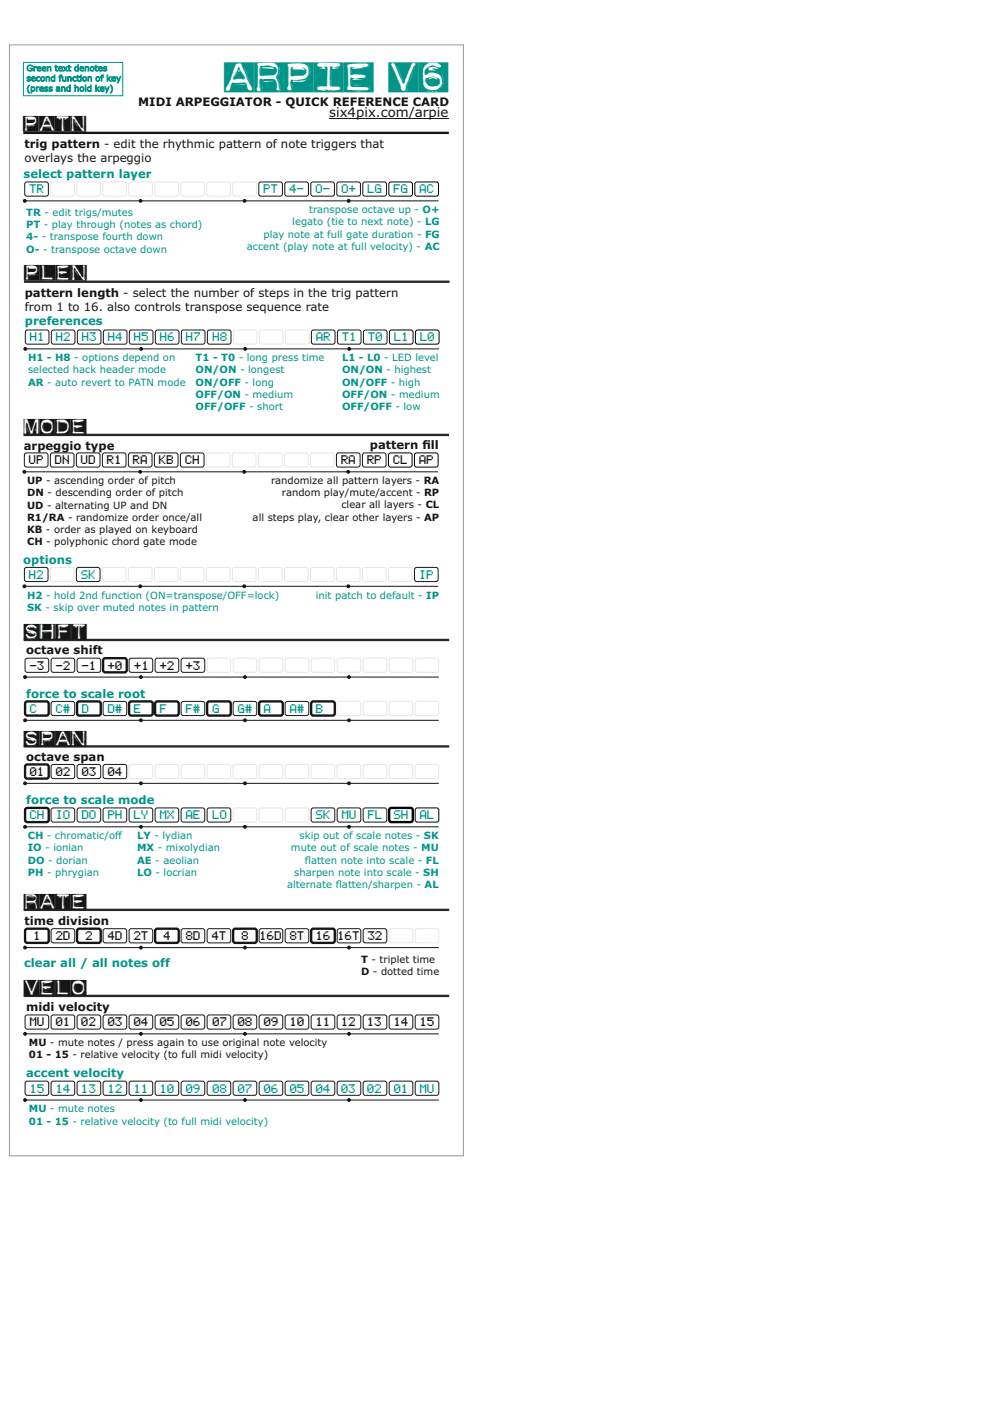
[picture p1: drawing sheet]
<svg xmlns="http://www.w3.org/2000/svg" width="210mm" height="297mm" viewBox="0 0 210 297" stroke-linecap="round" stroke-linejoin="round" font-family="sans-serif">
<g fill="#fff" stroke="#151616" stroke-width=".5">
<path d="M5.4 196.7l.4-.2h4.3l.2 .4-.1 2.3-.4 .3-4.3-.1-.2-.4z" fill-rule="evenodd"/>
<path d="M16.4 196.7l.4-.2h4.3l.2 .4-.1 2.3-.4 .3-4.3-.1-.2-.4z" fill-rule="evenodd"/>
<path d="M32.9 196.7l.4-.2h4.3l.2 .4-.1 2.3-.4 .3-4.3-.1-.2-.4z" fill-rule="evenodd"/>
<path d="M49.4 196.7l.4-.2h4.3l.2 .4-.1 2.3-.4 .3-4.3-.1-.2-.4z" fill-rule="evenodd"/>
<path d="M65.9 196.7l.4-.2h4.3l.2 .4-.1 2.3-.4 .3-4.3-.1-.2-.4z" fill-rule="evenodd"/>
</g>
<g fill="#fff" stroke="#151616" stroke-width=".21">
<path d="M10.9 196.7l.4-.2h4.3l.2 .4-.1 2.3-.4 .3-4.3-.1-.2-.4z" fill-rule="evenodd"/>
<path d="M21.9 196.7l.4-.2h4.3l.2 .4-.1 2.3-.4 .3-4.3-.1-.2-.4z" fill-rule="evenodd"/>
<path d="M27.4 196.7l.4-.2h4.3l.2 .4-.1 2.3-.4 .3-4.3-.1-.2-.4z" fill-rule="evenodd"/>
<path d="M38.4 196.7l.4-.2h4.3l.2 .4-.1 2.3-.4 .3-4.3-.1-.2-.4z" fill-rule="evenodd"/>
<path d="M43.9 196.7l.4-.2h4.3l.2 .4-.1 2.3-.4 .3-4.3-.1-.2-.4z" fill-rule="evenodd"/>
<path d="M54.9 196.7l.4-.2h4.3l.2 .4-.1 2.3-.4 .3-4.3-.1-.2-.4z" fill-rule="evenodd"/>
<path d="M60.4 196.7l.4-.2h4.3l.2 .4-.1 2.3-.4 .3-4.3-.1-.2-.4z" fill-rule="evenodd"/>
<path d="M71.4 196.7l.4-.2h4.3l.2 .4-.1 2.3-.4 .3-4.3-.1-.2-.4z" fill-rule="evenodd"/>
<path d="M76.9 196.7l.4-.2h4.3l.2 .4-.1 2.3-.4 .3-4.3-.1-.2-.4z" fill-rule="evenodd"/>
</g>
<g fill="#fff" stroke="#e6e6e6" stroke-width=".21">
<path d="M82.4 196.7l.4-.2h4.3l.2 .4-.1 2.3-.4 .3-4.3-.1-.2-.4z" fill-rule="evenodd"/>
<path d="M87.9 196.7l.4-.2h4.3l.2 .4-.1 2.3-.4 .3-4.3-.1-.2-.4z" fill-rule="evenodd"/>
</g>
<path d="M5.3 200.5h87.5" fill="none" stroke="#151616" stroke-width=".21"/>
<g fill="#151616" stroke="#151616" stroke-width=".21">
<circle cx="5.3" cy="200.5" r=".3"/>
<circle cx="29.8" cy="200.5" r=".3"/>
<circle cx="51.8" cy="200.5" r=".3"/>
<circle cx="73.8" cy="200.5" r=".3"/>
</g>
<path d="M5.5 171h4.6l.2 .4-.1 2.3-.4 .2-4.3-.1-.2-.4v-2z" fill-rule="evenodd" fill="#fff" stroke="#151616" stroke-width=".5"/>
<g fill="#fff" stroke="#151616" stroke-width=".21">
<path d="M11 171h4.6l.2 .4-.1 2.3-.4 .2-4.3-.1-.2-.4v-2z" fill-rule="evenodd"/>
<path d="M16.4 171.1l.4-.2 4.3 .1 .2 .4-.1 2.3-.4 .2-4.3-.1-.2-.4z" fill-rule="evenodd"/>
<path d="M22 171h4.6l.2 .4-.1 2.3-.4 .2-4.3-.1-.2-.4v-2z" fill-rule="evenodd"/>
<path d="M27.4 171.1l.4-.2 4.3 .1 .2 .4-.1 2.3-.4 .2-4.3-.1-.2-.4z" fill-rule="evenodd"/>
<path d="M33 171h4.6l.2 .4-.1 2.3-.4 .2-4.3-.1-.2-.4v-2z" fill-rule="evenodd"/>
<path d="M38.4 171.1l.4-.2 4.3 .1 .2 .4-.1 2.3-.4 .2-4.3-.1-.2-.4z" fill-rule="evenodd"/>
<path d="M44 171h4.6l.2 .4-.1 2.3-.4 .2-4.3-.1-.2-.4v-2z" fill-rule="evenodd"/>
<path d="M66 171h4.6l.2 .4-.1 2.3-.4 .2-4.3-.1-.2-.4v-2z" fill-rule="evenodd"/>
<path d="M71.5 171h4.6l.2 .4-.1 2.3-.4 .2-4.3-.1-.2-.4v-2z" fill-rule="evenodd"/>
<path d="M77 171h4.6l.2 .4-.1 2.3-.4 .2-4.3-.1-.2-.4v-2z" fill-rule="evenodd"/>
</g>
<g fill="#fff" stroke="#e6e6e6" stroke-width=".21">
<path d="M49.5 171h4.6l.2 .4-.1 2.3-.4 .2-4.3-.1-.2-.4v-2z" fill-rule="evenodd"/>
<path d="M55 171h4.6l.2 .4-.1 2.3-.4 .2-4.3-.1-.2-.4v-2z" fill-rule="evenodd"/>
<path d="M60.5 171h4.6l.2 .4-.1 2.3-.4 .2-4.3-.1-.2-.4v-2z" fill-rule="evenodd"/>
</g>
<path d="M82.5 171h4.6l.2 .4-.1 2.3-.4 .2-4.3-.1-.2-.4v-2z" fill-rule="evenodd" fill="#fff" stroke="#000" stroke-width=".5"/>
<path d="M88 171h4.6l.2 .4-.1 2.3-.4 .2-4.3-.1-.2-.4v-2z" fill-rule="evenodd" fill="#fff" stroke="#000" stroke-width=".21"/>
<path d="M5.3 174.9h87.5" fill="none" stroke="#151616" stroke-width=".21"/>
<g fill="#151616" stroke="#151616" stroke-width=".21">
<circle cx="5.3" cy="174.9" r=".3"/>
<circle cx="29.8" cy="174.9" r=".3"/>
<circle cx="51.8" cy="174.9" r=".3"/>
<circle cx="73.8" cy="174.9" r=".3"/>
</g>
<path d="M5.5 161.8h4.6l.2 .4-.1 2.3-.4 .2-4.3-.1-.2-.4v-2z" fill-rule="evenodd" fill="#fff" stroke="#151616" stroke-width=".5"/>
<g fill="#fff" stroke="#151616" stroke-width=".21">
<path d="M11 161.8h4.6l.2 .4-.1 2.3-.4 .2-4.3-.1-.2-.4v-2z" fill-rule="evenodd"/>
<path d="M16.5 161.8h4.6l.2 .4-.1 2.3-.4 .2-4.3-.1-.2-.4v-2z" fill-rule="evenodd"/>
<path d="M22 161.8h4.6l.2 .4-.1 2.3-.4 .2-4.3-.1-.2-.4v-2z" fill-rule="evenodd"/>
</g>
<g fill="#fff" stroke="#e6e6e6" stroke-width=".21">
<path d="M27.5 161.8h4.6l.2 .4-.1 2.3-.4 .2-4.3-.1-.2-.4v-2z" fill-rule="evenodd"/>
<path d="M33 161.8h4.6l.2 .4-.1 2.3-.4 .2-4.3-.1-.2-.4v-2z" fill-rule="evenodd"/>
<path d="M38.4 161.9l.4-.2 4.3 .1 .2 .4-.1 2.3-.4 .2-4.3-.1-.2-.4z" fill-rule="evenodd"/>
<path d="M43.9 161.9l.4-.2 4.3 .1 .2 .4-.1 2.3-.4 .2-4.3-.1-.2-.4z" fill-rule="evenodd"/>
<path d="M49.5 161.8h4.6l.2 .4-.1 2.3-.4 .2-4.3-.1-.2-.4v-2z" fill-rule="evenodd"/>
<path d="M55 161.8h4.6l.2 .4-.1 2.3-.4 .2-4.3-.1-.2-.4v-2z" fill-rule="evenodd"/>
<path d="M60.5 161.8h4.6l.2 .4-.1 2.3-.4 .2-4.3-.1-.2-.4v-2z" fill-rule="evenodd"/>
<path d="M66 161.8h4.6l.2 .4-.1 2.3-.4 .2-4.3-.1-.2-.4v-2z" fill-rule="evenodd"/>
<path d="M71.5 161.8h4.6l.2 .4-.1 2.3-.4 .2-4.3-.1-.2-.4v-2z" fill-rule="evenodd"/>
<path d="M77 161.8h4.6l.2 .4-.1 2.3-.4 .2-4.3-.1-.2-.4v-2z" fill-rule="evenodd"/>
<path d="M82.4 161.9l.4-.2 4.3 .1 .2 .4-.1 2.3-.4 .2-4.3-.1-.2-.4z" fill-rule="evenodd"/>
<path d="M87.9 161.9l.4-.2 4.3 .1 .2 .4-.1 2.3-.4 .2-4.3-.1-.2-.4z" fill-rule="evenodd"/>
</g>
<path d="M5.3 165.7h87.5" fill="none" stroke="#151616" stroke-width=".21"/>
<g fill="#151616" stroke="#151616" stroke-width=".21">
<circle cx="5.3" cy="165.7" r=".3"/>
<circle cx="29.8" cy="165.7" r=".3"/>
<circle cx="51.8" cy="165.7" r=".3"/>
<circle cx="73.8" cy="165.7" r=".3"/>
</g>
<g fill="#fff" stroke="#151616" stroke-width=".5">
<path d="M5.5 148.4h4.6l.2 .4-.1 2.3-.4 .3-4.3-.1-.2-.4v-2.1z" fill-rule="evenodd"/>
<path d="M16.4 148.6l.4-.2h4.3l.2 .4-.1 2.3-.4 .3-4.3-.1-.2-.4z" fill-rule="evenodd"/>
<path d="M27.4 148.6l.4-.2h4.3l.2 .4-.1 2.3-.4 .3-4.3-.1-.2-.4z" fill-rule="evenodd"/>
<path d="M33 148.4h4.6l.2 .4-.1 2.3-.4 .3-4.3-.1-.2-.4v-2.1z" fill-rule="evenodd"/>
<path d="M44 148.4h4.6l.2 .4-.1 2.3-.4 .3-4.3-.1-.2-.4v-2.1z" fill-rule="evenodd"/>
<path d="M55 148.4h4.6l.2 .4-.1 2.3-.4 .3-4.3-.1-.2-.4v-2.1z" fill-rule="evenodd"/>
<path d="M66 148.4h4.6l.2 .4-.1 2.3-.4 .3-4.3-.1-.2-.4v-2.1z" fill-rule="evenodd"/>
</g>
<g fill="#fff" stroke="#151616" stroke-width=".21">
<path d="M11 148.4h4.6l.2 .4-.1 2.3-.4 .3-4.3-.1-.2-.4v-2.1z" fill-rule="evenodd"/>
<path d="M22 148.4h4.6l.2 .4-.1 2.3-.4 .3-4.3-.1-.2-.4v-2.1z" fill-rule="evenodd"/>
<path d="M38.4 148.6l.4-.2h4.3l.2 .4-.1 2.3-.4 .3-4.3-.1-.2-.4z" fill-rule="evenodd"/>
<path d="M49.5 148.4h4.6l.2 .4-.1 2.3-.4 .3-4.3-.1-.2-.4v-2.1z" fill-rule="evenodd"/>
<path d="M60.5 148.4h4.6l.2 .4-.1 2.3-.4 .3-4.3-.1-.2-.4v-2.1z" fill-rule="evenodd"/>
</g>
<g fill="#fff" stroke="#e6e6e6" stroke-width=".21">
<path d="M71.5 148.4h4.6l.2 .4-.1 2.3-.4 .3-4.3-.1-.2-.4v-2.1z" fill-rule="evenodd"/>
<path d="M77 148.4h4.6l.2 .4-.1 2.3-.4 .3-4.3-.1-.2-.4v-2.1z" fill-rule="evenodd"/>
<path d="M82.5 148.4h4.6l.2 .4-.1 2.3-.4 .3-4.3-.1-.2-.4v-2.1z" fill-rule="evenodd"/>
<path d="M88 148.4h4.6l.2 .4-.1 2.3-.4 .3-4.3-.1-.2-.4v-2.1z" fill-rule="evenodd"/>
</g>
<path d="M5.3 152.4h87.5" fill="none" stroke="#151616" stroke-width=".21"/>
<g fill="#151616" stroke="#151616" stroke-width=".21">
<circle cx="5.3" cy="152.4" r=".3"/>
<circle cx="29.8" cy="152.4" r=".3"/>
<circle cx="51.8" cy="152.4" r=".3"/>
<circle cx="73.8" cy="152.4" r=".3"/>
</g>
<g fill="#fff" stroke="#151616" stroke-width=".21">
<path d="M5.5 139.3h4.6l.2 .4-.1 2.3-.4 .2h-4.3l-.2-.4v-2.1z" fill-rule="evenodd"/>
<path d="M11 139.3h4.6l.2 .4-.1 2.3-.4 .2h-4.3l-.2-.4v-2.1z" fill-rule="evenodd"/>
<path d="M16.5 139.3h4.6l.2 .4-.1 2.3-.4 .2h-4.3l-.2-.4v-2.1z" fill-rule="evenodd"/>
<path d="M27.5 139.3h4.6l.2 .4-.1 2.3-.4 .2h-4.3l-.2-.4v-2.1z" fill-rule="evenodd"/>
<path d="M33 139.3h4.6l.2 .4-.1 2.3-.4 .2h-4.3l-.2-.4v-2.1z" fill-rule="evenodd"/>
<path d="M38.5 139.3h4.6l.2 .4-.1 2.3-.4 .2h-4.3l-.2-.4v-2.1z" fill-rule="evenodd"/>
</g>
<path d="M22 139.3h4.6l.2 .4-.1 2.3-.4 .2h-4.3l-.2-.4v-2.1z" fill-rule="evenodd" fill="#fff" stroke="#151616" stroke-width=".5"/>
<g fill="#fff" stroke="#e6e6e6" stroke-width=".21">
<path d="M44 139.3h4.6l.2 .4-.1 2.3-.4 .2h-4.3l-.2-.4v-2.1z" fill-rule="evenodd"/>
<path d="M49.5 139.3h4.6l.2 .4-.1 2.3-.4 .2h-4.3l-.2-.4v-2.1z" fill-rule="evenodd"/>
<path d="M55 139.3h4.6l.2 .4-.1 2.3-.4 .2h-4.3l-.2-.4v-2.1z" fill-rule="evenodd"/>
<path d="M60.5 139.3h4.6l.2 .4-.1 2.3-.4 .2h-4.3l-.2-.4v-2.1z" fill-rule="evenodd"/>
<path d="M66 139.3h4.6l.2 .4-.1 2.3-.4 .2h-4.3l-.2-.4v-2.1z" fill-rule="evenodd"/>
<path d="M71.5 139.3h4.6l.2 .4-.1 2.3-.4 .2h-4.3l-.2-.4v-2.1z" fill-rule="evenodd"/>
<path d="M77 139.3h4.6l.2 .4-.1 2.3-.4 .2h-4.3l-.2-.4v-2.1z" fill-rule="evenodd"/>
<path d="M82.5 139.3h4.6l.2 .4-.1 2.3-.4 .2h-4.3l-.2-.4v-2.1z" fill-rule="evenodd"/>
<path d="M88 139.3h4.6l.2 .4-.1 2.3-.4 .2h-4.3l-.2-.4v-2.1z" fill-rule="evenodd"/>
</g>
<path d="M5.3 143.2h87.5" fill="none" stroke="#151616" stroke-width=".21"/>
<g fill="#151616" stroke="#151616" stroke-width=".21">
<circle cx="5.3" cy="143.2" r=".3"/>
<circle cx="29.8" cy="143.2" r=".3"/>
<circle cx="51.8" cy="143.2" r=".3"/>
<circle cx="73.8" cy="143.2" r=".3"/>
</g>
<g fill="#fff" stroke="#151616" stroke-width=".21">
<path d="M5.4 214.9l.4-.2 4.3 .1 .2 .4-.1 2.3-.4 .2-4.3-.1-.2-.4z" fill-rule="evenodd"/>
<path d="M10.9 214.9l.4-.2 4.3 .1 .2 .4-.1 2.3-.4 .2-4.3-.1-.2-.4z" fill-rule="evenodd"/>
<path d="M16.4 214.9l.4-.2 4.3 .1 .2 .4-.1 2.3-.4 .2-4.3-.1-.2-.4z" fill-rule="evenodd"/>
<path d="M21.9 214.9l.4-.2 4.3 .1 .2 .4-.1 2.3-.4 .2-4.3-.1-.2-.4z" fill-rule="evenodd"/>
<path d="M27.4 214.9l.4-.2 4.3 .1 .2 .4-.1 2.3-.4 .2-4.3-.1-.2-.4z" fill-rule="evenodd"/>
<path d="M32.9 214.9l.4-.2 4.3 .1 .2 .4-.1 2.3-.4 .2-4.3-.1-.2-.4z" fill-rule="evenodd"/>
<path d="M38.4 214.9l.4-.2 4.3 .1 .2 .4-.1 2.3-.4 .2-4.3-.1-.2-.4z" fill-rule="evenodd"/>
<path d="M43.9 214.9l.4-.2 4.3 .1 .2 .4-.1 2.3-.4 .2-4.3-.1-.2-.4z" fill-rule="evenodd"/>
<path d="M49.5 214.8h4.6l.2 .4-.1 2.3-.4 .2-4.3-.1-.2-.4v-2z" fill-rule="evenodd"/>
<path d="M55 214.8h4.6l.2 .4-.1 2.3-.4 .2-4.3-.1-.2-.4v-2z" fill-rule="evenodd"/>
<path d="M60.4 214.9l.4-.2 4.3 .1 .2 .4-.1 2.3-.4 .2-4.3-.1-.2-.4z" fill-rule="evenodd"/>
<path d="M65.9 214.9l.4-.2 4.3 .1 .2 .4-.1 2.3-.4 .2-4.3-.1-.2-.4z" fill-rule="evenodd"/>
<path d="M71.4 214.9l.4-.2 4.3 .1 .2 .4-.1 2.3-.4 .2-4.3-.1-.2-.4z" fill-rule="evenodd"/>
<path d="M77 214.8h4.6l.2 .4-.1 2.3-.4 .2-4.3-.1-.2-.4v-2z" fill-rule="evenodd"/>
<path d="M82.4 214.9l.4-.2 4.3 .1 .2 .4-.1 2.3-.4 .2-4.3-.1-.2-.4z" fill-rule="evenodd"/>
<path d="M87.9 214.9l.4-.2 4.3 .1 .2 .4-.1 2.3-.4 .2-4.3-.1-.2-.4z" fill-rule="evenodd"/>
</g>
<path d="M5.3 218.7h87.5" fill="none" stroke="#151616" stroke-width=".21"/>
<g fill="#151616" stroke="#151616" stroke-width=".21">
<circle cx="5.3" cy="218.7" r=".3"/>
<circle cx="29.8" cy="218.7" r=".3"/>
<circle cx="51.8" cy="218.7" r=".3"/>
<circle cx="73.8" cy="218.7" r=".3"/>
</g>
<g fill="#fff" stroke="#151616" stroke-width=".21">
<path d="M5.4 228.9l.4-.2 4.3 .1 .2 .4-.1 2.3-.4 .2-4.3-.1-.2-.4z" fill-rule="evenodd"/>
<path d="M10.9 228.9l.4-.2 4.3 .1 .2 .4-.1 2.3-.4 .2-4.3-.1-.2-.4z" fill-rule="evenodd"/>
<path d="M16.4 228.9l.4-.2 4.3 .1 .2 .4-.1 2.3-.4 .2-4.3-.1-.2-.4z" fill-rule="evenodd"/>
<path d="M21.9 228.9l.4-.2 4.3 .1 .2 .4-.1 2.3-.4 .2-4.3-.1-.2-.4z" fill-rule="evenodd"/>
<path d="M27.4 228.9l.4-.2 4.3 .1 .2 .4-.1 2.3-.4 .2-4.3-.1-.2-.4z" fill-rule="evenodd"/>
<path d="M32.9 228.9l.4-.2 4.3 .1 .2 .4-.1 2.3-.4 .2-4.3-.1-.2-.4z" fill-rule="evenodd"/>
<path d="M38.4 228.9l.4-.2 4.3 .1 .2 .4-.1 2.3-.4 .2-4.3-.1-.2-.4z" fill-rule="evenodd"/>
<path d="M43.9 228.9l.4-.2 4.3 .1 .2 .4-.1 2.3-.4 .2-4.3-.1-.2-.4z" fill-rule="evenodd"/>
<path d="M49.5 228.8h4.6l.2 .4-.1 2.3-.4 .2-4.3-.1-.2-.4v-2z" fill-rule="evenodd"/>
<path d="M55 228.8h4.6l.2 .4-.1 2.3-.4 .2-4.3-.1-.2-.4v-2z" fill-rule="evenodd"/>
<path d="M60.4 228.9l.4-.2 4.3 .1 .2 .4-.1 2.3-.4 .2-4.3-.1-.2-.4z" fill-rule="evenodd"/>
<path d="M66 228.8h4.6l.2 .4-.1 2.3-.4 .2-4.3-.1-.2-.4v-2z" fill-rule="evenodd"/>
<path d="M71.4 228.9l.4-.2 4.3 .1 .2 .4-.1 2.3-.4 .2-4.3-.1-.2-.4z" fill-rule="evenodd"/>
<path d="M77 228.8h4.6l.2 .4-.1 2.3-.4 .2-4.3-.1-.2-.4v-2z" fill-rule="evenodd"/>
<path d="M82.4 228.9l.4-.2 4.3 .1 .2 .4-.1 2.3-.4 .2-4.3-.1-.2-.4z" fill-rule="evenodd"/>
<path d="M87.9 228.9l.4-.2 4.3 .1 .2 .4-.1 2.3-.4 .2-4.3-.1-.2-.4z" fill-rule="evenodd"/>
</g>
<path d="M69.6 25.2h25.3M5.3 232.7h87.5" fill="none" stroke="#151616" stroke-width=".21"/>
<g fill="#151616" stroke="#151616" stroke-width=".21">
<circle cx="5.3" cy="232.7" r=".3"/>
<circle cx="29.8" cy="232.7" r=".3"/>
<circle cx="51.8" cy="232.7" r=".3"/>
<circle cx="73.8" cy="232.7" r=".3"/>
</g>
<path d="M4.9 28.1h90" fill="none" stroke="#151616" stroke-width=".5"/>
<path d="M5.1 59.6h90M5 92h90M5 135.4h90M5 157.9h90M5 192.5h90M5 210.7h90" fill="none" stroke="#282827" stroke-width=".5"/>
<path d="M94.9 25.1v.1z" fill-rule="evenodd" fill="#151616"/>
<path d="M5 13.2h21v7.1h-21z" fill="none" stroke="#009588" stroke-width=".21"/>
<g fill="#fff" stroke="#151616" stroke-width=".21">
<path d="M5.4 70l.4-.2 4.3 .1 .3 .4-.1 2.3-.4 .2-4.3-.1-.2-.4z" fill-rule="evenodd"/>
<path d="M10.9 70l.4-.2 4.3 .1 .3 .4-.1 2.3-.4 .2-4.3-.1-.2-.4z" fill-rule="evenodd"/>
<path d="M16.4 70l.4-.2 4.3 .1 .3 .4-.1 2.3-.4 .2-4.3-.1-.2-.4z" fill-rule="evenodd"/>
<path d="M21.9 70l.4-.2 4.3 .1 .3 .4-.1 2.3-.4 .2-4.3-.1-.2-.4z" fill-rule="evenodd"/>
<path d="M27.4 70l.4-.2 4.3 .1 .3 .4-.1 2.3-.4 .2-4.3-.1-.2-.4z" fill-rule="evenodd"/>
<path d="M32.9 70l.4-.2 4.3 .1 .3 .4-.1 2.3-.4 .2-4.3-.1-.2-.4z" fill-rule="evenodd"/>
<path d="M38.4 70l.4-.2 4.3 .1 .3 .4-.1 2.3-.4 .2-4.3-.1-.2-.4z" fill-rule="evenodd"/>
<path d="M43.9 70l.4-.2 4.3 .1 .3 .4-.1 2.3-.4 .2-4.3-.1-.2-.4z" fill-rule="evenodd"/>
<path d="M65.9 70l.4-.2 4.3 .1 .3 .4-.1 2.3-.4 .2-4.3-.1-.2-.4z" fill-rule="evenodd"/>
<path d="M71.4 70l.4-.2 4.3 .1 .3 .4-.1 2.3-.4 .2-4.3-.1-.2-.4z" fill-rule="evenodd"/>
<path d="M76.9 70l.4-.2 4.3 .1 .3 .4-.1 2.3-.4 .2-4.3-.1-.2-.4z" fill-rule="evenodd"/>
</g>
<g fill="#fff" stroke="#e6e6e6" stroke-width=".21">
<path d="M49.4 70l.4-.2 4.3 .1 .3 .4-.1 2.3-.4 .2-4.3-.1-.2-.4z" fill-rule="evenodd"/>
<path d="M54.9 70l.4-.2 4.3 .1 .3 .4-.1 2.3-.4 .2-4.3-.1-.2-.4z" fill-rule="evenodd"/>
<path d="M60.4 70l.4-.2 4.3 .1 .3 .4-.1 2.3-.4 .2-4.3-.1-.2-.4z" fill-rule="evenodd"/>
</g>
<g fill="#fff" stroke="#000" stroke-width=".21">
<path d="M82.4 70l.4-.2 4.3 .1 .3 .4-.1 2.3-.4 .2-4.3-.1-.2-.4z" fill-rule="evenodd"/>
<path d="M87.9 70l.4-.2 4.3 .1 .3 .4-.1 2.3-.4 .2-4.3-.1-.2-.4z" fill-rule="evenodd"/>
</g>
<path d="M5.4 73.8h87.5" fill="none" stroke="#151616" stroke-width=".21"/>
<g fill="#151616" stroke="#151616" stroke-width=".21">
<circle cx="5.4" cy="73.8" r=".3"/>
<circle cx="29.9" cy="73.8" r=".3"/>
<circle cx="51.9" cy="73.8" r=".3"/>
<circle cx="73.9" cy="73.8" r=".3"/>
</g>
<g fill="#fff" stroke="#151616" stroke-width=".21">
<path d="M38.4 95.9h4.5l.3 .4-.1 2.3-.4 .2-4.3-.1-.2-.4v-2z" fill-rule="evenodd"/>
<path d="M5.4 95.9h4.5l.3 .4-.1 2.3-.4 .2-4.3-.1-.2-.4v-2z" fill-rule="evenodd"/>
<path d="M10.9 95.9h4.5l.3 .4-.1 2.3-.4 .2-4.3-.1-.2-.4v-2z" fill-rule="evenodd"/>
<path d="M16.4 95.9h4.5l.3 .4-.1 2.3-.4 .2-4.3-.1-.2-.4v-2z" fill-rule="evenodd"/>
<path d="M21.9 95.9h4.5l.3 .4-.1 2.3-.4 .2-4.3-.1-.2-.4v-2z" fill-rule="evenodd"/>
<path d="M27.4 95.9h4.5l.3 .4-.1 2.3-.4 .2-4.3-.1-.2-.4v-2z" fill-rule="evenodd"/>
<path d="M32.9 95.9h4.5l.3 .4-.1 2.3-.4 .2-4.3-.1-.2-.4v-2z" fill-rule="evenodd"/>
<path d="M71.4 95.9h4.5l.3 .4-.1 2.3-.4 .2-4.3-.1-.2-.4v-2z" fill-rule="evenodd"/>
<path d="M76.9 95.9h4.5l.3 .4-.1 2.3-.4 .2-4.3-.1-.2-.4v-2z" fill-rule="evenodd"/>
</g>
<g fill="#fff" stroke="#e6e6e6" stroke-width=".21">
<path d="M43.9 95.9h4.5l.3 .4-.1 2.3-.4 .2-4.3-.1-.2-.4v-2z" fill-rule="evenodd"/>
<path d="M49.4 95.9h4.5l.3 .4-.1 2.3-.4 .2-4.3-.1-.2-.4v-2z" fill-rule="evenodd"/>
<path d="M54.9 95.9h4.5l.3 .4-.1 2.3-.4 .2-4.3-.1-.2-.4v-2z" fill-rule="evenodd"/>
<path d="M60.4 95.9h4.5l.3 .4-.1 2.3-.4 .2-4.3-.1-.2-.4v-2z" fill-rule="evenodd"/>
<path d="M65.9 95.9h4.5l.3 .4-.1 2.3-.4 .2-4.3-.1-.2-.4v-2z" fill-rule="evenodd"/>
</g>
<g fill="#fff" stroke="#000" stroke-width=".21">
<path d="M82.4 95.9h4.5l.3 .4-.1 2.3-.4 .2-4.3-.1-.2-.4v-2z" fill-rule="evenodd"/>
<path d="M87.7 96l.4-.2 4.3 .1 .3 .4-.1 2.3-.4 .2-4.3-.1-.2-.4z" fill-rule="evenodd"/>
</g>
<path d="M5.2 99.8h87.5" fill="none" stroke="#151616" stroke-width=".21"/>
<g fill="#151616" stroke="#151616" stroke-width=".21">
<circle cx="5.2" cy="99.8" r=".3"/>
<circle cx="29.7" cy="99.8" r=".3"/>
<circle cx="51.7" cy="99.8" r=".3"/>
<circle cx="73.7" cy="99.8" r=".3"/>
</g>
<g fill="#fff" stroke="#151616" stroke-width=".21">
<path d="M5.5 38.6h4.5l.2 .4v2.3l-.4 .2-4.3-.1-.3-.4v-2z" fill-rule="evenodd"/>
<path d="M55 38.6h4.5l.2 .4v2.3l-.4 .2-4.3-.1-.3-.4v-2z" fill-rule="evenodd"/>
<path d="M60.5 38.6h4.5l.2 .4v2.3l-.4 .2-4.3-.1-.3-.4v-2z" fill-rule="evenodd"/>
<path d="M66 38.6h4.5l.2 .4v2.3l-.4 .2-4.3-.1-.3-.4v-2z" fill-rule="evenodd"/>
<path d="M71.5 38.6h4.5l.2 .4v2.3l-.4 .2-4.3-.1-.3-.4v-2z" fill-rule="evenodd"/>
<path d="M77 38.6h4.5l.2 .4v2.3l-.4 .2-4.3-.1-.3-.4v-2z" fill-rule="evenodd"/>
</g>
<g fill="#fff" stroke="#e6e6e6" stroke-width=".21">
<path d="M11 38.6h4.5l.2 .4v2.3l-.4 .2-4.3-.1-.3-.4v-2z" fill-rule="evenodd"/>
<path d="M16.5 38.6h4.5l.2 .4v2.3l-.4 .2-4.3-.1-.3-.4v-2z" fill-rule="evenodd"/>
<path d="M22 38.6h4.5l.2 .4v2.3l-.4 .2-4.3-.1-.3-.4v-2z" fill-rule="evenodd"/>
<path d="M27.5 38.6h4.5l.2 .4v2.3l-.4 .2-4.3-.1-.3-.4v-2z" fill-rule="evenodd"/>
<path d="M33 38.6h4.5l.2 .4v2.3l-.4 .2-4.3-.1-.3-.4v-2z" fill-rule="evenodd"/>
<path d="M38.5 38.6h4.5l.2 .4v2.3l-.4 .2-4.3-.1-.3-.4v-2z" fill-rule="evenodd"/>
<path d="M44 38.6h4.5l.2 .4v2.3l-.4 .2-4.3-.1-.3-.4v-2z" fill-rule="evenodd"/>
<path d="M49.5 38.6h4.5l.2 .4v2.3l-.4 .2-4.3-.1-.3-.4v-2z" fill-rule="evenodd"/>
</g>
<g fill="#fff" stroke="#000" stroke-width=".21">
<path d="M82.5 38.6h4.5l.2 .4v2.3l-.4 .2-4.3-.1-.3-.4v-2z" fill-rule="evenodd"/>
<path d="M88 38.6h4.5l.2 .4v2.3l-.4 .2-4.3-.1-.3-.4v-2z" fill-rule="evenodd"/>
</g>
<path d="M5.2 42.5h87.5" fill="none" stroke="#151616" stroke-width=".21"/>
<g fill="#151616" stroke="#151616" stroke-width=".21">
<circle cx="5.2" cy="42.5" r=".3"/>
<circle cx="29.7" cy="42.5" r=".3"/>
<circle cx="51.7" cy="42.5" r=".3"/>
<circle cx="73.7" cy="42.5" r=".3"/>
</g>
<g fill="#fff" stroke="#151616" stroke-width=".21">
<path d="M5.2 120.3l.4-.3 4.3 .1 .3 .4-.1 2.3-.4 .2h-4.3l-.2-.4z" fill-rule="evenodd"/>
<path d="M16.2 120.3l.4-.3 4.3 .1 .3 .4-.1 2.3-.4 .2h-4.3l-.2-.4z" fill-rule="evenodd"/>
<path d="M87.7 120.3l.4-.3 4.3 .1 .3 .4-.1 2.3-.4 .2h-4.3l-.2-.4z" fill-rule="evenodd"/>
</g>
<g fill="#fff" stroke="#e6e6e6" stroke-width=".21">
<path d="M10.9 120.1h4.5l.3 .4-.1 2.3-.4 .2h-4.3l-.2-.4v-2.1z" fill-rule="evenodd"/>
<path d="M21.9 120.1h4.5l.3 .4-.1 2.3-.4 .2h-4.3l-.2-.4v-2.1z" fill-rule="evenodd"/>
<path d="M27.2 120.3l.4-.3 4.3 .1 .3 .4-.1 2.3-.4 .2h-4.3l-.2-.4z" fill-rule="evenodd"/>
<path d="M32.9 120.1h4.5l.3 .4-.1 2.3-.4 .2h-4.3l-.2-.4v-2.1z" fill-rule="evenodd"/>
<path d="M38.2 120.3l.4-.3 4.3 .1 .3 .4-.1 2.3-.4 .2h-4.3l-.2-.4z" fill-rule="evenodd"/>
<path d="M43.7 120.3l.4-.3 4.3 .1 .3 .4-.1 2.3-.4 .2h-4.3l-.2-.4z" fill-rule="evenodd"/>
<path d="M49.2 120.3l.4-.3 4.3 .1 .3 .4-.1 2.3-.4 .2h-4.3l-.2-.4z" fill-rule="evenodd"/>
<path d="M54.7 120.3l.4-.3 4.3 .1 .3 .4-.1 2.3-.4 .2h-4.3l-.2-.4z" fill-rule="evenodd"/>
<path d="M60.2 120.3l.4-.3 4.3 .1 .3 .4-.1 2.3-.4 .2h-4.3l-.2-.4z" fill-rule="evenodd"/>
<path d="M65.7 120.3l.4-.3 4.3 .1 .3 .4-.1 2.3-.4 .2h-4.3l-.2-.4z" fill-rule="evenodd"/>
<path d="M71.2 120.3l.4-.3 4.3 .1 .3 .4-.1 2.3-.4 .2h-4.3l-.2-.4z" fill-rule="evenodd"/>
<path d="M76.7 120.3l.4-.3 4.3 .1 .3 .4-.1 2.3-.4 .2h-4.3l-.2-.4z" fill-rule="evenodd"/>
<path d="M82.2 120.3l.4-.3 4.3 .1 .3 .4-.1 2.3-.4 .2h-4.3l-.2-.4z" fill-rule="evenodd"/>
</g>
<path d="M5.2 124h87.5" fill="none" stroke="#151616" stroke-width=".21"/>
<g fill="#151616" stroke="#151616" stroke-width=".21">
<circle cx="5.2" cy="124" r=".3"/>
<circle cx="29.7" cy="124" r=".3"/>
<circle cx="51.7" cy="124" r=".3"/>
<circle cx="73.7" cy="124" r=".3"/>
</g>
<path d="M2 9.5h96v235h-96z" fill="none" stroke="#999" stroke-width=".21"/>
<text font-size="6.7" fill="#009588" x="47.4" y="19.2">Arpie v6</text>
<g font-size="3.5" fill="#151616">
<text x="4.9" y="27.8">patn</text>
<text x="5.1" y="59.3">PLEN</text>
<text x="5" y="91.9">mode</text>
<text x="5" y="135.2">SHFT</text>
<text x="5" y="157.7">span</text>
<text x="5" y="192.3">rate</text>
<text x="5" y="210.5">velo</text>
</g>
<text font-size="2.8" fill="#151616" x="69.6" y="24.8">six4pix.com/arpie</text>
<g font-size="2.5" fill="#151616">
<text x="29.2" y="22.3">MIDI ARPEGGIATOR - QUICK REFERENCE CARD</text>
<text x="5.2" y="34.3">overlays the arpeggio</text>
<text x="5.2" y="31.3">trig pattern - edit the rhythmic pattern of note triggers that</text>
<text x="5.2" y="62.8">pattern length - select the number of steps in the trig pattern</text>
<text x="5.2" y="65.8">from 1 to 16. also controls transpose sequence rate</text>
<text x="5" y="95.1">arpeggio type</text>
<text x="78.2" y="95">pattern f</text>
<text x="89.3" y="95">ill</text>
<text x="5.5" y="138.4">octave shift</text>
<text x="5.5" y="160.9">octave span</text>
<text x="5.2" y="195.8">time division</text>
<text x="5.5" y="213.9">midi velocity</text>
</g>
<g font-size="2.5" fill="#009588">
<text x="5" y="37.7">select pattern layer</text>
<text x="5.3" y="68.8">preferences</text>
<text x="4.9" y="119.2">options</text>
<text x="5.5" y="147.6">force to scale root</text>
<text x="5.5" y="170.1">force to scale mode</text>
<text x="5.1" y="204.6">clear all / all notes off</text>
<text x="5.5" y="227.9">accent velocity</text>
</g>
<g font-size="2.1" fill="#009588">
<text x="6.3" y="40.9">TR</text>
<text x="55.8" y="40.9">PT</text>
<text x="61.3" y="40.9">4-</text>
<text x="66.8" y="40.9">O-</text>
<text x="72.3" y="40.9">O+</text>
<text x="77.8" y="40.9">LG</text>
<text x="83.3" y="40.9">FG</text>
<text x="88.8" y="40.9">AC</text>
<text x="5.6" y="45.7">TR - edit trigs/mutes</text>
<text x="61.8" y="47.7">legato (tie to next note) - LG</text>
<text x="65.4" y="45.1">transpose octave up - O+</text>
<text x="5.6" y="53.4">O- - transpose octave down</text>
<text x="5.6" y="50.8">4- - transpose fourth down</text>
<text x="5.6" y="48.3">PT - play through (notes as chord)</text>
<text x="52.2" y="52.8">accent (play note at full velocity) - AC</text>
<text x="55.7" y="50.2">play note at full gate duration - FG</text>
<text x="5.9" y="76.4">H1 - H8 - options depend on</text>
<text x="6.4" y="72.2">H1</text>
<text x="11.9" y="72.2">H2</text>
<text x="17.4" y="72.2">H3</text>
<text x="22.9" y="72.2">H4</text>
<text x="28.4" y="72.2">H5</text>
<text x="33.9" y="72.2">H6</text>
<text x="39.4" y="72.2">H7</text>
<text x="41.4" y="76.4">T1 - T0 - long press time</text>
<text x="45" y="72.2">H8</text>
<text x="66.9" y="72.2">AR</text>
<text x="72.3" y="76.4">L1 - L0 - LED level</text>
<text x="72.4" y="72.2">T1</text>
<text x="77.9" y="72.2">T0</text>
<text x="83.4" y="72.2">L1</text>
<text x="88.9" y="72.2">L0</text>
<text x="5.9" y="79">selected hack header mode</text>
<text x="5.9" y="81.6">AR - auto revert to PATN mode</text>
<text x="41.4" y="81.6">ON/OFF - long</text>
<text x="41.4" y="79">ON/ON - longest</text>
<text x="72.3" y="79">ON/ON - highest</text>
<text x="72.3" y="81.6">ON/OFF - high</text>
<text x="41.4" y="86.7">OFF/OFF - short</text>
<text x="41.4" y="84.1">OFF/ON - medium</text>
<text x="72.3" y="84.1">OFF/ON - medium</text>
<text x="72.3" y="86.7">OFF/OFF - low</text>
<text x="6.2" y="122.5">H2</text>
<text x="17.2" y="122.5">SK</text>
<text x="88.7" y="122.5">IP</text>
<text x="5.7" y="126.6">H2 - hold 2nd function (ON=transpose/OFF=lock)</text>
<text x="5.7" y="129.2">SK - skip over muted notes in pattern</text>
<text x="66.8" y="126.7">init patch to default - IP</text>
<text x="6.3" y="150.8">C</text>
<text x="11.8" y="150.8">C#</text>
<text x="17.3" y="150.8">D</text>
<text x="22.8" y="150.8">D#</text>
<text x="28.3" y="150.8">E</text>
<text x="33.8" y="150.8">F</text>
<text x="39.3" y="150.8">F#</text>
<text x="45" y="150.8">G</text>
<text x="50.3" y="150.8">G#</text>
<text x="55.8" y="150.8">A</text>
<text x="61.3" y="150.8">A#</text>
<text x="66.8" y="150.8">B</text>
<text x="6.3" y="173.3">CH</text>
<text x="11.8" y="173.3">IO</text>
<text x="17.3" y="173.3">DO</text>
<text x="22.8" y="173.3">PH</text>
<text x="28.3" y="173.3">LY</text>
<text x="33.8" y="173.3">MX</text>
<text x="39.3" y="173.3">AE</text>
<text x="45" y="173.3">LO</text>
<text x="66.8" y="173.3">SK</text>
<text x="72.3" y="173.3">MU</text>
<text x="77.8" y="173.3">FL</text>
<text x="83.3" y="173.3">SH</text>
<text x="88.8" y="173.3">AL</text>
<text x="5.9" y="177.5">CH - chromatic/off</text>
<text x="29" y="177.5">LY - lydian</text>
<text x="63.4" y="177.5">skip out of scale notes - SK</text>
<text x="5.9" y="182.7">DO - dorian</text>
<text x="5.9" y="185.2">PH - phrygian</text>
<text x="5.9" y="180.1">IO - ionian</text>
<text x="29" y="180.1">MX - mixolydian</text>
<text x="29" y="182.7">AE - aeolian</text>
<text x="29" y="185.2">LO - locrian</text>
<text x="61.5" y="180.1">mute out of scale notes - MU</text>
<text x="62.2" y="185.2">sharpen note into scale - SH</text>
<text x="64.5" y="182.7">f</text>
<text x="64.5" y="182.7">latten note into scale - FL</text>
<text x="60.7" y="187.8">alternate f</text>
<text x="71" y="187.8">latten/sharpen - AL</text>
<text x="6.3" y="231.1">15</text>
<text x="11.8" y="231.1">14</text>
<text x="17.2" y="231.1">13</text>
<text x="22.8" y="231.1">12</text>
<text x="28.3" y="231.1">11</text>
<text x="33.8" y="231.1">10</text>
<text x="39.3" y="231.1">09</text>
<text x="45" y="231.1">08</text>
<text x="50.3" y="231.1">07</text>
<text x="55.8" y="231.1">06</text>
<text x="61.3" y="231.1">05</text>
<text x="66.8" y="231.1">04</text>
<text x="72.2" y="231.1">03</text>
<text x="77.7" y="231.1">02</text>
<text x="83.3" y="231.1">01</text>
<text x="88.8" y="231.1">MU</text>
<text x="6.1" y="235.3">MU - mute notes</text>
<text x="6.1" y="237.9">01 - 15 - relative velocity (to full midi velocity)</text>
</g>
<g font-size="2.1" fill="#151616">
<text x="6.2" y="98.2">UP</text>
<text x="11.7" y="98.2">DN</text>
<text x="17.2" y="98.2">UD</text>
<text x="22.7" y="98.2">R1</text>
<text x="28.2" y="98.2">RA</text>
<text x="33.7" y="98.2">KB</text>
<text x="39.2" y="98.2">CH</text>
<text x="72.2" y="98.2">RA</text>
<text x="77.7" y="98.2">RP</text>
<text x="83.2" y="98.2">CL</text>
<text x="88.7" y="98.2">AP</text>
<text x="5.7" y="102.4">UP - ascending order of pitch</text>
<text x="5.7" y="105">DN - descending order of pitch</text>
<text x="5.7" y="107.6">UD - alternating UP and DN</text>
<text x="57.3" y="102.4">randomize all pattern layers - RA</text>
<text x="59.6" y="105">random play/mute/accent - RP</text>
<text x="72.2" y="107.6">clear all layers - CL</text>
<text x="5.7" y="112.7">KB - order as played on keyboard</text>
<text x="5.7" y="110.1">R1/RA - randomize order once/all</text>
<text x="53.4" y="110.1">all steps play, clear other layers - AP</text>
<text x="5.7" y="115.3">CH - polyphonic chord gate mode</text>
<text x="6.3" y="141.7">-3</text>
<text x="11.8" y="141.7">-2</text>
<text x="17.3" y="141.7">-1</text>
<text x="22.8" y="141.7">+0</text>
<text x="28.5" y="141.7">+1</text>
<text x="33.8" y="141.7">+2</text>
<text x="39.3" y="141.7">+3</text>
<text x="6.3" y="164.1">01</text>
<text x="11.8" y="164.1">02</text>
<text x="17.3" y="164.1">03</text>
<text x="22.8" y="164.1">04</text>
<text x="7.1" y="198.9">1</text>
<text x="11.8" y="198.9">2D</text>
<text x="18.1" y="198.9">2</text>
<text x="22.8" y="198.9">4D</text>
<text x="28.3" y="198.9">2T</text>
<text x="34.6" y="198.9">4</text>
<text x="39.3" y="198.9">8D</text>
<text x="44.8" y="198.9">4T</text>
<text x="51.1" y="198.9">8</text>
<text x="54.9" y="198.9">16D</text>
<text x="61.3" y="198.9">8T</text>
<text x="66.8" y="198.9">16</text>
<text x="71.4" y="198.9">16T</text>
<text x="76.4" y="203.6">T - triplet time</text>
<text x="77.8" y="198.9">32</text>
<text x="76.4" y="206.2">D - dotted time</text>
<text x="6.1" y="221.3">MU - mute notes / press again to use original note velocity</text>
<text x="6.3" y="217.1">MU</text>
<text x="11.8" y="217.1">01</text>
<text x="17.2" y="217.1">02</text>
<text x="22.8" y="217.1">03</text>
<text x="28.3" y="217.1">04</text>
<text x="33.8" y="217.1">05</text>
<text x="39.3" y="217.1">06</text>
<text x="45" y="217.1">07</text>
<text x="50.3" y="217.1">08</text>
<text x="55.8" y="217.1">09</text>
<text x="61.3" y="217.1">10</text>
<text x="66.8" y="217.1">11</text>
<text x="72.2" y="217.1">12</text>
<text x="77.7" y="217.1">13</text>
<text x="83.3" y="217.1">14</text>
<text x="88.8" y="217.1">15</text>
<text x="6.1" y="223.9">01 - 15 - relative velocity (to full midi velocity)</text>
</g>
<g font-size="1.8" fill="#009588">
<text x="5.6" y="15">Green text denotes</text>
<text x="5.6" y="17.2">second function of key</text>
<text x="5.6" y="19.3">(press and hold key)</text>
</g>
</svg>
